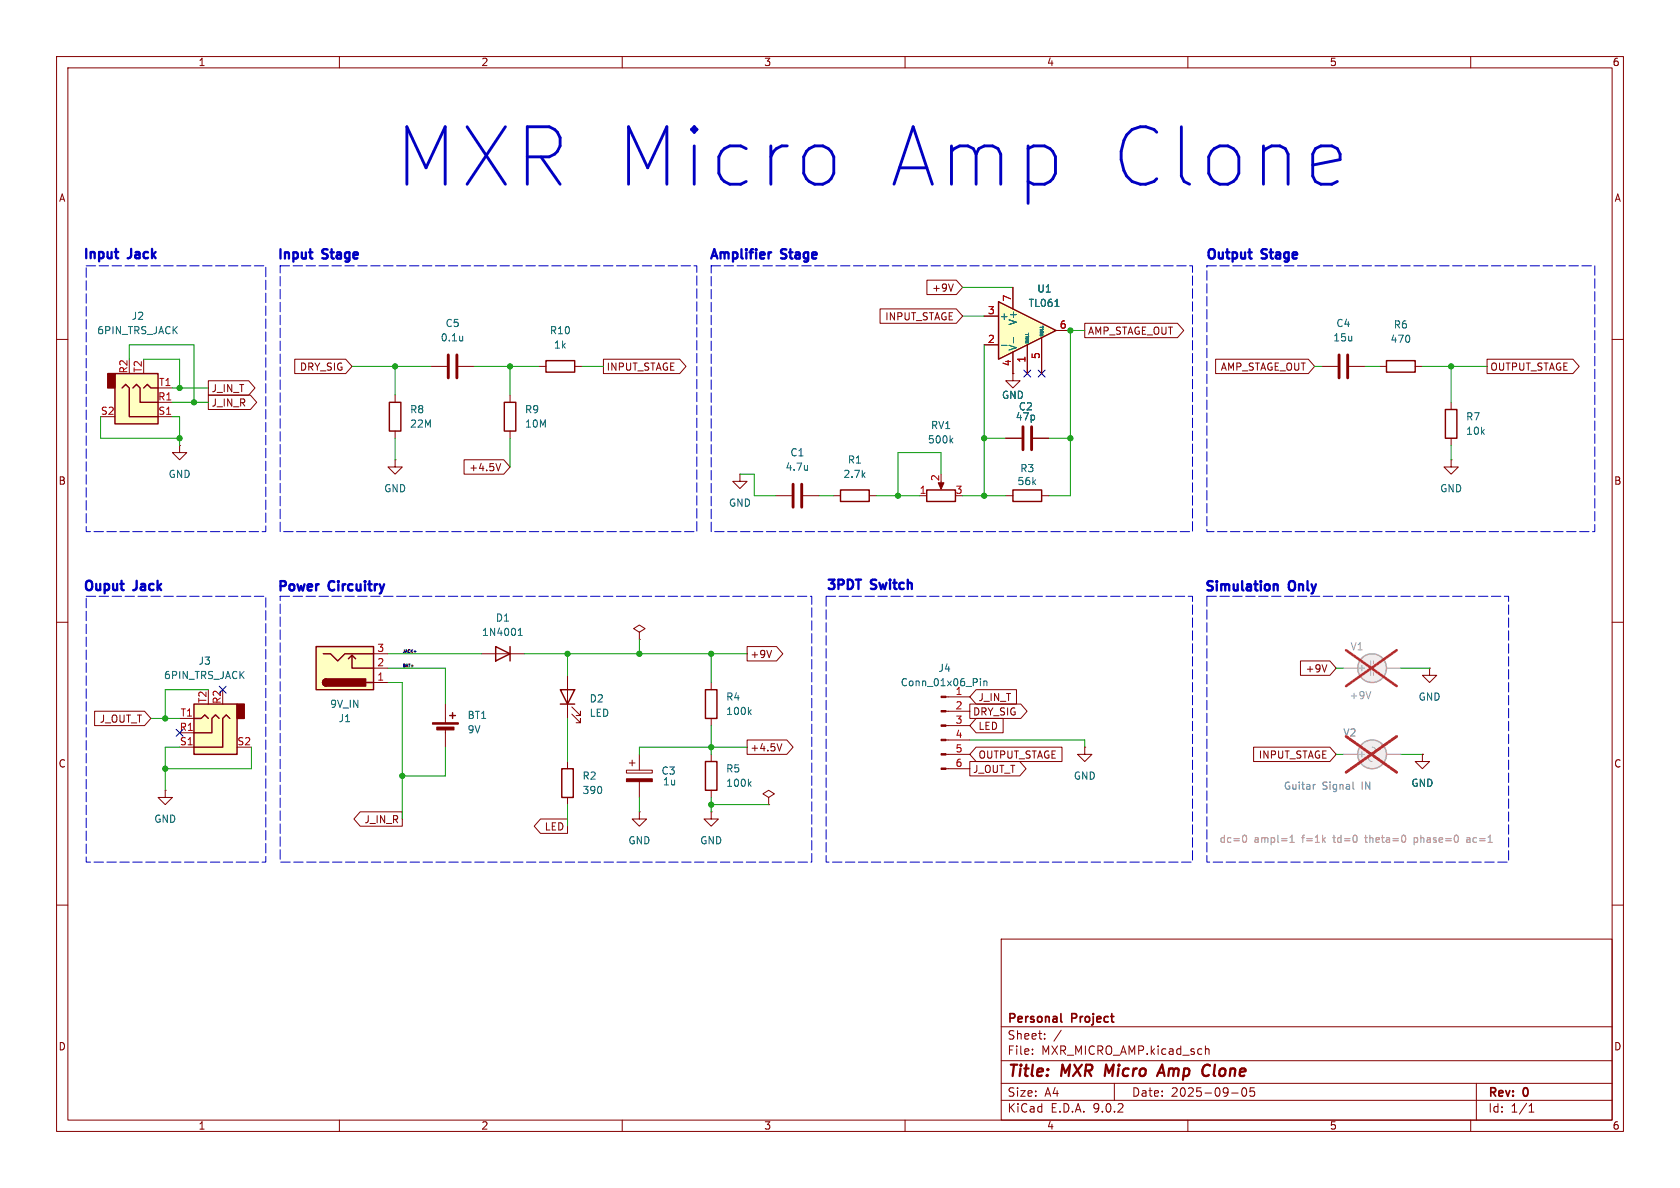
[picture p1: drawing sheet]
<svg xmlns="http://www.w3.org/2000/svg" width="297mm" height="210mm" viewBox="0 0 297 210" stroke-linecap="round" stroke-linejoin="round" font-family="sans-serif">
<g fill="none" stroke="#840000" stroke-width=".18">
<path d="M10 10h277v190h-277zM12 12h273v186h-273zM60 10v2M110 10v2M160 10v2M210 10v2M260 10v2M10 60h2M95.2 64.8h1.3M101.6 64.8h1.3M233.7 64.8h2.8M238.5 64.8h2.8"/>
<path d="M243.8 64.8h1.3M250.2 64.8h1.3M256.5 71.1v1.3M256.5 77.5v1.2M285 60h2M69.8 81.3v1.3h1.3l-1.3 1.2-1.2-1.2h1.2M69.8 81.3h.1M130.8 83.8v1.3h1.3l-1.3 1.3-1.3-1.3h1.3M130.8 83.8h.1M256.5 81.3v1.3h1.3l-1.3 1.2-1.2-1.2h1.2M256.5 81.3h.1M10 110h2"/>
<path d="M85.1 115.6h7.6M100.3 119.4v7.6M113 111.8l1-.7-1-.6-1 .6 1 .7v1.2M113 113h.1M252.7 118.1v1.3h1.3l-1.3 1.3-1.2-1.3h1.2M252.7 118.1h.1M285 110h2M78.7 124.5v3.3M78.7 128.8v3.3M100.3 134.6v1.3M101.1 126.2l1.5 1.6v-.8v.8h-.7M101.1 125l1.5 1.5v-.8v.8h-.7"/>
<path d="M110.7 136.1h4.6v.6h-4.6zM111.3 134.9h1M111.8 134.4v1M113 133.4v2.7M113 138.2v2.8M125.7 120.7v1.2M125.7 127v1.3M125.7 133.4v1.2M125.7 139.7v1.3M251.5 133.4v1.2h1.2l-1.2 1.3-1.3-1.3h1.3M251.5 133.4h.1M100.3 141v1.2"/>
<path d="M113 143.5v1.3h1.3l-1.3 1.3-1.2-1.3h1.2M113 143.5h.1M125.7 143.5v1.3h1.3l-1.3 1.3-1.2-1.3h1.2M125.7 143.5h.1M135.9 141l1-.7-1-.6-1 .6 1 .7v1.2M135.9 142.2h.1M10 160h2M177 166h108v32h-108zM285 160h2M60 198v2M110 198v2M160 198v2"/>
<path d="M177 194.5h108M177 191.5h108M177 187.5h108M177 181.5h108M182.5 186.3v.1M182.5 185.5v.1M184.7 183.6v.1M184.7 182.8v.1M187.6 182.1l-1.3 2M197 191.5v3M210 198v2M213.1 184.9v1.5"/>
<path d="M213.1 185.5l.2-.1 .4 .1v.9M217.7 193.2h1.2M219.7 192.4l.2-.1a.81 .81 0 0 1 .6 .6 .81 .81 0 0 1-.3 .8l-.2 .1a.81 .81 0 0 1-.3-1.4zM221.7 192.3h-.7v.7l.2-.1h.5l.1 .3-.1 .5-.2 .1-.5-.1M260 198v2M261 191.5v6.5M270.3 196.6h.9M270.3 195.5l.4-.4v1.5"/>
</g>
<path d="M195.6 188.2l-.3 2M204.5 190.2l1-2 .4 2M204.8 189.6h1M213.6 188.2l.3 .2" fill="none" stroke="#840000" stroke-width=".4"/>
<path d="M187.6 179.2v1.3l.2 .2" fill="none" stroke="#840000" stroke-width=".3"/>
<path d="M236.7 62.7v4.1M238.3 62.7v4.1" fill="none" stroke="#840000" stroke-width=".51"/>
<path d="M96.5 63.8h5.1v2h-5.1zM245.1 63.8h5.1v2h-5.1zM255.5 72.4h2.1v5.1h-2.1zM87.6 114.3l2.6 1.3-2.6 1.2zM90.2 114.3v2.5M79.5 126.5h1M80 126v1M99.1 121.9h2.5l-1.3 2.6zM99.1 124.5h2.5M99.3 135.9h2v5.1h-2zM124.7 134.6h2v5.1h-2zM124.7 121.9h2v5.1h-2z" fill="none" stroke="#840000" stroke-width=".25"/>
<path d="M91.6 112.3h.7M91.6 111.4l.4-.3v1.2M132.4 138.5l.4 .5M132.4 125.8l.4 .5M132.8 138.2l-.5 .4M132.8 125.5l-.5 .4" fill="none" stroke="#006464" stroke-width=".18"/>
<g fill="#840000" stroke="#840000" stroke-width=".18">
<path d="M76.5 127.8h4.5v.2h-4.5z"/>
<path d="M77.2 128.5h3.1v.5h-3.1z"/>
<path d="M110.7 137.7h4.6v.5h-4.6z"/>
</g>
<g fill="#f0f0f0" stroke="#f0f0f0" stroke-width=".18">
<circle cx="242.6" cy="133.3" r="2.54"/>
<circle cx="242.6" cy="118.1" r="2.54"/>
</g>
<g fill="none" stroke="#a1a1a1" stroke-width=".18">
<path d="M237.5 118.1h2.5M242.3 116.8v2.6M242.8 116.8v.5M242.8 117.9v.5M242.8 118.9v.5M245.1 118.1h2.5M237.5 133.4h2.5M242.6 132.1a.66 .66 0 0 1 .6 .8 .66 .66 0 0 1-.8 .5 .64 .64 0 0 0-.5 .7 .64 .64 0 0 0 .7 .5M245.1 133.4h2.5M219.8 147.7l.2-.1a.68 .68 0 0 1 .4 .7 .68 .68 0 0 1-.4 .6h-.2M228.1 148.9h.7M228.1 148l.3-.4v1.3"/>
<path d="M248.3 147.7l.2 .4-.2 .8M250 148.1v1.2M250 148.9h.1M250.1 148.1h-.1M259.7 148.1h-.4M259.8 148.4h-.3l-.2 .2v.3h.5"/>
</g>
<g fill="none" stroke="#a1a1a1" stroke-width=".25">
<circle cx="242.6" cy="118.1" r="2.54"/>
<circle cx="242.6" cy="133.3" r="2.54"/>
</g>
<path d="M232.5 138.7h-.2M239.2 138.2v1.1l.2 .2M242.3 122.2l-.4 1.3" fill="none" stroke="#989898" stroke-width=".18"/>
<path d="M238 114.9l8.9 6.4M246.9 114.9l-8.9 6.4M238 130.2l8.9 6.3M246.9 130.2l-8.9 6.3" fill="none" stroke="#e12e31" stroke-width=".46"/>
<path d="M20.3 66h7.6v8.9h-7.6z" fill="#ffffc2"/>
<path d="M20.3 66h7.6v8.9h-7.6zM21.6 68.6l.6-.7 .7 .7v5.1h5M23.5 68.6l.6-.7 .7 .7v2.5h3.1M25.4 68.6l.6-.7 .7 .7h1.2" fill="none" stroke="#840000" stroke-width=".25"/>
<path d="M19 66h1.3v2.6h-1.3z" fill="#840000" stroke="#840000" stroke-width=".25"/>
<path d="M27.9 68.6h2.6M27.9 71.1h2.6M27.9 73.7h2.6M31.7 78.7v1.3h1.3l-1.3 1.3-1.2-1.3h1.2M31.7 78.7h.1" fill="none" stroke="#840000" stroke-width=".18"/>
<path d="M55.9 114.3h10.1v7.6h-10.1z" fill="#ffffc2"/>
<path d="M55.9 114.3h10.1v7.6h-10.1zM57.1 115.6h1.3l1.3 1.2 1.3-1.2h5M61.6 116.5l.6-.7v2.3h3.8M62.2 115.8l.7 .7M57.7 120a.64 .64 0 0 0-.7 .7 .64 .64 0 0 0 .7 .6M64.8 120.7h1.2" fill="none" stroke="#840000" stroke-width=".25"/>
<g fill="#840000" stroke="#840000" stroke-width=".25">
<path d="M57.2 120.2l.5-.2v1.3a.63 .63 0 0 1-.6-.4 .63 .63 0 0 1 .1-.7z"/>
<path d="M57.7 120h6.9v1.3h-6.9z"/>
</g>
<path d="M66 118.1h2.6M66 115.6h2.6M66 120.7h2.6" fill="none" stroke="#840000" stroke-width=".18"/>
<path d="M34.3 124.5h7.6v8.9h-7.6z" fill="#ffffc2"/>
<path d="M68.8 71.1h2.1v5.1h-2.1zM89.2 71.1h2v5.1h-2zM148.6 86.6h5.1v2h-5.1zM163.8 86.6h5.1v2h-5.1zM179.1 86.6h5v2h-5zM34.3 124.5h7.6v8.9h-7.6zM34.3 127h1.3l.6-.6 .6 .6M38.7 127l-.6-.6-.6 .6v2.5h-3.2M40.6 127l-.6-.6-.6 .6v5.1h-5.1" fill="none" stroke="#840000" stroke-width=".25"/>
<path d="M41.9 124.5h1.3v2.5h-1.3z" fill="#840000" stroke="#840000" stroke-width=".25"/>
<g fill="none" stroke="#840000" stroke-width=".18">
<path d="M69.8 69.9v1.2M69.8 76.2v1.3M76.2 64.8h2.8M81 64.8h2.8M90.2 69.9v1.2M90.2 76.2v1.3M177.8 77.5h2.8M182.6 77.5h2.8M137.2 87.6h2.8M142 87.6h2.8M147.3 87.6h1.3M153.7 87.6h1.2"/>
<path d="M162.6 87.6h1.2M166.4 85.1v1M177.8 87.6h1.3M184.1 87.6h1.3M29.2 139.7v1.3h1.3l-1.3 1.2-1.3-1.2h1.3M29.2 139.7h.1M31.7 127h2.6M31.7 129.5h2.6M31.7 132.1h2.6M167.2 123.2h4.2M167.2 125.7h4.2M167.2 128.3h4.2"/>
<path d="M167.2 130.8h4.2M167.2 133.4h4.2M167.2 135.9h4.2"/>
</g>
<g fill="#840000" stroke="#840000" stroke-width=".18">
<path d="M166.4 123.1h.8v.2h-.8z"/>
<path d="M166.4 125.6h.8v.3h-.8z"/>
<path d="M166.4 128.1h.8v.3h-.8z"/>
<path d="M166.4 130.7h.8v.2h-.8z"/>
<path d="M166.4 133.2h.8v.3h-.8z"/>
<path d="M166.4 135.8h.8v.2h-.8z"/>
<path d="M165.9 85.3h1l-.5 1.2z"/>
</g>
<path d="M81.8 59.4v.9M81.8 60.1l-.1 .1M168.1 77.8l.4 .5M168.5 77.5l-.5 .4M142.8 82.3v.8M142.8 83l-.1 .1M173.3 120v.1M173.3 120.4v.8M173.9 120.4v.8M173.9 120.5l.2-.1h.3l.1 .8" fill="none" stroke="#006464" stroke-width=".18"/>
<path d="M79.2 62.7v4.1M80.8 62.7v4.1M180.8 75.4v4.1M182.4 75.4v4.1M140.2 85.6v4.1M141.7 85.6v4.1" fill="none" stroke="#840000" stroke-width=".51"/>
<path d="M176.5 53.3l10.2 5.1-10.2 5.1z" fill="#ffffc2"/>
<path d="M176.5 53.3l10.2 5.1-10.2 5.1z" fill="none" stroke="#840000" stroke-width=".25"/>
<g fill="none" stroke="#840000" stroke-width=".18">
<path d="M155.6 54.6h13.5l1.1 1.3-1.1 1.3h-13.5zM163.9 49.5h5.2l1.1 1.3-1.1 1.3h-5.2zM168.5 50.2l-.4 1.3M174 55.9h2.5M179.1 50.8v3.8M184.1 59.7v6.3M186.7 58.4h2.5M191.8 57.1h16.4l1.1 1.3-1.1 1.3h-16.4zM36.8 67.3h7.2l1.1 1.3-1.1 1.3h-7.2zM36.8 69.8h7.5l1.1 1.3-1.1 1.3h-7.5zM52.1 63.5h9l1.1 1.3-1.1 1.2h-9zM106.7 63.5h13.5l1.1 1.3-1.1 1.2h-13.5z"/>
<path d="M174 61h2.5M177.8 77.5h2.8M179.1 66v1.3h-1.3l1.3 1.3 1.2-1.3h-1.2M179.1 66h.1M179.1 62.2v3.8M181.6 61v5M182.6 77.5h2.8M214.9 63.5h16.4l1.1 1.3-1.1 1.2h-16.4zM262.9 63.5h15.2l1.1 1.3-1.1 1.2h-15.2zM82 81.3h7.1l1.1 1.3-1.1 1.2h-7.1zM88.5 82l-.4 1.2M132.1 114.3h5.2l1.1 1.3-1.1 1.2h-5.2z"/>
<path d="M136.4 115l-.4 1.2M229.9 116.8h5.2l1.1 1.3-1.1 1.3h-5.2zM234.6 117.5l-.5 1.3M16.7 125.7h8.9l1.1 1.3-1.1 1.3h-8.9zM132.1 130.8h7l1.1 1.3-1.1 1.3h-7zM138.2 131.5l-.4 1.3M171.4 124.5h9.1l1.1 1.2-1.1 1.3h-9.1zM171.4 134.6h8.9l1.1 1.3-1.1 1.3h-8.9zM172.6 121.9h7.1v2.6h-7.1l-1.2-1.3zM172.6 127h4.7v2.5h-4.7l-1.2-1.2zM172.6 132.1h15.1v2.5h-15.1l-1.2-1.2zM191.8 132.1v1.3h1.2l-1.2 1.2-1.3-1.2h1.3"/>
<path d="M191.8 132.1h.1M221.6 132.1h13.5l1.1 1.3-1.1 1.2h-13.5zM251.5 133.4h.1M63.7 143.5h7.4v2.6h-7.4l-1.1-1.3zM95.5 144.8h4.8v2.5h-4.8l-1.1-1.2z"/>
</g>
<g fill="none" stroke="#006464" stroke-width=".18">
<path d="M179.2 59.6v1M181.3 59.8h.4M181.3 59.5h.5M181.3 59.1h.5M183.9 59.1h.5l-.5 .2h.5M183.9 58.8h.4M183.9 58.5h.4M183.9 58.3h.5M183.9 57.9h.5M186.5 54.2h.7M177.1 61.1h.9M181.3 60.3h.5l-.5 .3h.5"/>
<path d="M181.3 60.1h.4"/>
</g>
<path d="M73.2 115.2h.4" fill="none" stroke="#0f0f0f" stroke-width=".18"/>
<g fill="none" stroke="#009600" stroke-width=".18">
<path d="M170.2 55.9h3.8M170.2 50.8h8.9M191.8 58.4h-2.6v29.2h-3.8M17.8 73.7v3.8h13.9M22.9 63.5v-2.5h11.4v10.1M25.4 63.5h6.3v5.1M30.5 71.1h6.3M30.5 73.7h1.2v5M30.5 68.6h6.3M62.2 64.8h14M69.8 64.8v5.1M69.8 77.5v3.8"/>
<path d="M83.8 64.8h11.4M90.2 64.8v5.1M90.2 77.5v5.1M102.9 64.8h3.8M174 61v26.6M174 77.5h3.8M185.4 77.5h3.8M232.4 64.8h1.3M241.3 64.8h2.5M251.5 64.8h11.4M256.5 64.8v6.3M256.5 78.7v2.6"/>
<path d="M130.8 83.8h2.5v3.8h3.9M144.8 87.6h2.5M154.9 87.6h7.7M166.4 83.8v-3.8h-7.7v7.6M170.2 87.6h7.6M68.6 118.1h10.1v6.4M68.6 115.6h16.5M92.7 115.6h39.4M100.3 115.6v3.8M113 113v2.6M125.7 115.6v5.1M236.2 118.1h1.3"/>
<path d="M247.6 118.1h5.1M26.7 127h5M31.7 132.1h-2.5v7.6M36.8 121.9h-7.6v5.1M44.4 132.1v3.8h-15.2M68.6 120.7h2.5v24.1M78.7 132.1v5.1h-7.6M100.3 127v7.6M125.7 128.3v5.1M132.1 132.1h-19.1v1.3M171.4 130.8h20.4v1.3M236.2 133.4h1.3"/>
<path d="M247.6 133.4h3.9M100.3 142.2v3.9M113 141v2.5M125.7 141v2.5M125.7 142.2h10.2"/>
</g>
<path d="M181 65.4l1.2 1.2M182.2 65.4l-1.2 1.2M183.5 65.4l1.3 1.2M184.8 65.4l-1.3 1.2M31.1 128.9l1.3 1.2M32.4 128.9l-1.3 1.2M38.8 121.3l1.2 1.2M40 121.3l-1.2 1.2" fill="none" stroke="#000084" stroke-width=".18"/>
<path d="M20.3 44.5h.6M20.7 45.6h.2M54.6 44.6h.6M55.1 45.7h.1M135.9 44.6v1.1M136.3 44.6l-.3 .1-.1 .2M220.7 44.6h.6M221.1 45.7h.2M225.2 103.3v1.1M225.2 103.4l.2-.1 .4 .1 .1 1" fill="none" stroke="#0000c2" stroke-width=".41"/>
<path d="M15.2 47h31.8v47h-31.8zM49.5 47h73.7v47h-73.7zM125.7 47h85.1v47h-85.1zM213.4 47h68.5v47h-68.5zM15.2 105.4h31.8v47h-31.8zM49.5 105.4h94v47h-94zM146 105.4h64.8v47h-64.8zM213.4 105.4h53.3v47h-53.3z" fill="none" stroke="#0000c2" stroke-width=".18" stroke-dasharray="1.7 .6"/>
<path d="M232.5 138.7h-.2M239.2 138.2v1.1l.2 .2" fill="none" stroke="#989898" stroke-width=".18"/>
<path d="M237.5 133.4h2.5M245.1 133.4h2.5M219.8 147.7l.2-.1a.68 .68 0 0 1 .4 .7 .68 .68 0 0 1-.4 .6h-.2M228.1 148.9h.7M228.1 148l.3-.4v1.3M248.3 147.7l.2 .4-.2 .8M250 148.1v1.2M250 148.9h.1M250.1 148.1h-.1M259.7 148.1h-.4M259.8 148.4h-.3l-.2 .2v.3h.5" fill="none" stroke="#a1a1a1" stroke-width=".18"/>
<path d="M238 130.2l8.9 6.3M246.9 130.2l-8.9 6.3" fill="none" stroke="#e12e31" stroke-width=".46"/>
<g fill="#009600" stroke="#009600" stroke-width=".18">
<circle cx="174" cy="77.5" r=".46"/>
<circle cx="174" cy="87.6" r=".46"/>
<circle cx="158.7" cy="87.6" r=".46"/>
<circle cx="125.7" cy="132.1" r=".46"/>
<circle cx="125.7" cy="142.2" r=".46"/>
<circle cx="71.1" cy="137.2" r=".46"/>
<circle cx="113" cy="115.6" r=".46"/>
<circle cx="69.8" cy="64.8" r=".46"/>
<circle cx="31.7" cy="68.6" r=".46"/>
<circle cx="34.3" cy="71.1" r=".46"/>
<circle cx="31.7" cy="77.5" r=".46"/>
<circle cx="29.2" cy="127" r=".46"/>
<circle cx="29.2" cy="135.9" r=".46"/>
<circle cx="256.5" cy="64.8" r=".46"/>
<circle cx="125.7" cy="115.6" r=".46"/>
<circle cx="100.3" cy="115.6" r=".46"/>
<circle cx="90.2" cy="64.8" r=".46"/>
<circle cx="189.2" cy="58.4" r=".46"/>
<circle cx="189.2" cy="77.5" r=".46"/>
</g>
<g font-size="14.2" fill="#0000c2">
<text x="69.8" y="33.7">MXR Micro</text>
<text x="156.3" y="33.7">Amp Clone</text>
</g>
<g font-size="2.8" fill="#840000">
<text x="178" y="190.9">Title:</text>
<text x="187.7" y="190.9">MXR</text>
<text x="196.2" y="190.9">Micro</text>
<text x="206.5" y="190.9">Amp</text>
<text x="215" y="190.9">Clone</text>
</g>
<g font-size="2.3" fill="#0000c2">
<text x="14.4" y="46.3">Input</text>
<text x="22.8" y="46.3">Jack</text>
<text x="48.7" y="46.4">Input</text>
<text x="57.1" y="46.4">Stage</text>
<text x="125.1" y="46.4">Amplifier</text>
<text x="138.2" y="46.4">Stage</text>
<text x="212.9" y="46.4">Output</text>
<text x="223.2" y="46.4">Stage</text>
<text x="14.4" y="105">Ouput</text>
<text x="23.8" y="105">Jack</text>
<text x="48.7" y="105.1">Power</text>
<text x="58.2" y="105.1">Circuitry</text>
<text x="145.8" y="104.8">3PDT</text>
<text x="154.1" y="104.8">Switch</text>
<text x="212.7" y="105.1">Simulation</text>
<text x="228" y="105.1">Only</text>
</g>
<g font-size="2.1" fill="#840000">
<text x="178" y="184">Sheet:</text>
<text x="178" y="181.2">Personal</text>
<text x="189.5" y="181.2">Project</text>
<text x="178" y="186.7">File:</text>
<text x="184.1" y="186.7">MXR_MICRO_AMP.kicad_sch</text>
<text x="178" y="196.9">KiCad</text>
<text x="178" y="194.1">Size:</text>
<text x="184.7" y="194.1">A4</text>
<text x="185.7" y="196.9">E.D.A.</text>
<text x="193.3" y="196.9">9.0.2</text>
<text x="200" y="194.1">Date:</text>
<text x="207" y="194.1">2025-09-05</text>
<text x="263" y="194.3">Rev:</text>
<text x="263" y="196.9">Id:</text>
<text x="267.1" y="196.9">1/1</text>
<text x="269.4" y="194.3">0</text>
</g>
<g font-size="1.8" fill="#840000">
<text x="35" y="11.9">1</text>
<text x="85" y="11.9">2</text>
<text x="135" y="11.9">3</text>
<text x="185" y="11.9">4</text>
<text x="235" y="11.9">5</text>
<text x="285" y="11.9">6</text>
<text x="10.3" y="35.9">A</text>
<text x="285.3" y="35.9">A</text>
<text x="164.7" y="51.8">+9V</text>
<text x="156.4" y="56.8">INPUT_STAGE</text>
<text x="192.2" y="59.4">AMP_STAGE_OUT</text>
<text x="52.9" y="65.7">DRY_SIG</text>
<text x="107.2" y="65.7">INPUT_STAGE</text>
<text x="215.7" y="65.7">AMP_STAGE_OUT</text>
<text x="263.4" y="65.7">OUTPUT_STAGE</text>
<text x="37.3" y="69.5">J_IN_T</text>
<text x="37.3" y="72.1">J_IN_R</text>
<text x="82.9" y="83.5">+4.5V</text>
<text x="10.3" y="85.9">B</text>
<text x="285.3" y="85.9">B</text>
<text x="132.6" y="116.5">+9V</text>
<text x="230.7" y="119.1">+9V</text>
<text x="172.9" y="124.1">J_IN_T</text>
<text x="17.5" y="128">J_OUT_T</text>
<text x="171.9" y="126.7">DRY_SIG</text>
<text x="172.9" y="129.2">LED</text>
<text x="10.3" y="135.9">C</text>
<text x="132.6" y="133">+4.5V</text>
<text x="171.9" y="136.8">J_OUT_T</text>
<text x="172.9" y="134.3">OUTPUT_STAGE</text>
<text x="222.4" y="134.3">INPUT_STAGE</text>
<text x="285.3" y="135.9">C</text>
<text x="64.3" y="145.7">J_IN_R</text>
<text x="96.2" y="147">LED</text>
<text x="10.3" y="185.9">D</text>
<text x="285.3" y="185.9">D</text>
<text x="35" y="199.9">1</text>
<text x="85" y="199.9">2</text>
<text x="135" y="199.9">3</text>
<text x="185" y="199.9">4</text>
<text x="235" y="199.9">5</text>
<text x="285" y="199.9">6</text>
</g>
<g font-size="1.8" fill="#a90000">
<text x="178.8" y="53.4" transform="rotate(-90 178.8 53.4)">7</text>
<text x="174.6" y="55.6">3</text>
<text x="187.3" y="58.2">6</text>
<text x="25.1" y="66" transform="rotate(-90 25.1 66)">T2</text>
<text x="174.6" y="60.7">2</text>
<text x="178.8" y="64.8" transform="rotate(-90 178.8 64.8)">4</text>
<text x="181.4" y="64.2" transform="rotate(-90 181.4 64.2)">1</text>
<text x="183.9" y="63.6" transform="rotate(-90 183.9 63.6)">5</text>
<text x="22.6" y="66.1" transform="rotate(-90 22.6 66.1)">R2</text>
<text x="27.9" y="70.9">R1</text>
<text x="28" y="68.3">T1</text>
<text x="17.7" y="73.4">S2</text>
<text x="27.9" y="73.4">S1</text>
<text x="162.5" y="87.4">1</text>
<text x="166.1" y="85.2" transform="rotate(-90 166.1 85.2)">2</text>
<text x="168.8" y="87.4">3</text>
<text x="66.6" y="117.9">2</text>
<text x="66.6" y="115.3">3</text>
<text x="36.6" y="124.4" transform="rotate(-90 36.6 124.4)">T2</text>
<text x="39.1" y="124.5" transform="rotate(-90 39.1 124.5)">R2</text>
<text x="66.6" y="120.4">1</text>
<text x="168.8" y="125.5">2</text>
<text x="31.7" y="129.3">R1</text>
<text x="31.7" y="131.8">S1</text>
<text x="31.8" y="126.7">T1</text>
<text x="41.9" y="131.8">S2</text>
<text x="168.8" y="128">3</text>
<text x="168.8" y="130.6">4</text>
<text x="168.8" y="133.1">5</text>
<text x="168.8" y="135.6">6</text>
</g>
<g font-size="1.8" fill="#006464">
<text x="183.3" y="51.9">U1</text>
<text x="17.1" y="59.3">6PIN_TRS_JACK</text>
<text x="23.2" y="56.7">J2</text>
<text x="78.7" y="58">C5</text>
<text x="97.1" y="59.3">R10</text>
<text x="176.7" y="56.7">+</text>
<text x="179.9" y="57.6" transform="rotate(-90 179.9 57.6)">V+</text>
<text x="181.7" y="54.5">TL061</text>
<text x="236.1" y="58">C4</text>
<text x="246.3" y="58.3">R6</text>
<text x="77.8" y="60.6">0.1u</text>
<text x="97.8" y="61.8">1k</text>
<text x="179.9" y="62.1" transform="rotate(-90 179.9 62.1)">V-</text>
<text x="235.6" y="60.6">15u</text>
<text x="245.7" y="60.8">470</text>
<text x="177" y="70.7">GND</text>
<text x="72.4" y="73.3">R8</text>
<text x="72.4" y="75.8">22M</text>
<text x="92.7" y="73.3">R9</text>
<text x="92.7" y="75.8">10M</text>
<text x="164.5" y="76">RV1</text>
<text x="179.5" y="74.5">47p</text>
<text x="180" y="72.7">C2</text>
<text x="259.1" y="74.5">R7</text>
<text x="259.1" y="77.1">10k</text>
<text x="138.8" y="83.4">4.7u</text>
<text x="139.6" y="80.9">C1</text>
<text x="149.8" y="82.1">R1</text>
<text x="163.9" y="78.6">500k</text>
<text x="180.3" y="83.7">R3</text>
<text x="29.7" y="84.7">GND</text>
<text x="67.8" y="87.2">GND</text>
<text x="128.8" y="89.8">GND</text>
<text x="149" y="84.7">2.7k</text>
<text x="179.8" y="86">56k</text>
<text x="254.5" y="87.2">GND</text>
<text x="85.1" y="112.6">1N4001</text>
<text x="87.6" y="110.1">D1</text>
<text x="35" y="117.7">J3</text>
<text x="165.8" y="119">J4</text>
<text x="28.9" y="120.2">6PIN_TRS_JACK</text>
<text x="58.3" y="125.3">9V_IN</text>
<text x="104.1" y="124.4">D2</text>
<text x="128.3" y="124.1">R4</text>
<text x="159.1" y="121.5">Conn_01x06_Pin</text>
<text x="168.8" y="122.9">1</text>
<text x="250.7" y="124.1">GND</text>
<text x="59.8" y="127.9">J1</text>
<text x="82.6" y="127.3">BT1</text>
<text x="82.6" y="129.8">9V</text>
<text x="104.1" y="126.9">LED</text>
<text x="128.3" y="126.6">100k</text>
<text x="116.8" y="137.1">C3</text>
<text x="128.3" y="136.8">R5</text>
<text x="102.9" y="138">R2</text>
<text x="102.9" y="140.6">390</text>
<text x="117.1" y="139">1u</text>
<text x="128.3" y="139.3">100k</text>
<text x="189.7" y="138">GND</text>
<text x="249.4" y="139.3">GND</text>
<text x="27.2" y="145.6">GND</text>
<text x="111" y="149.5">GND</text>
<text x="123.7" y="149.5">GND</text>
</g>
<g font-size="1.8" fill="#989898">
<text x="238.7" y="115.2">V1</text>
<text x="238.5" y="123.8">+9V</text>
<text x="237.4" y="130.4">V2</text>
<text x="226.9" y="139.8">Guitar</text>
<text x="233.7" y="139.8">Signal</text>
<text x="240.8" y="139.8">IN</text>
</g>
<g font-size="1.8" fill="#a1a1a1">
<text x="241.5" y="119" transform="rotate(-90 241.5 119)">+</text>
<text x="241.5" y="134.2" transform="rotate(-90 241.5 134.2)">+</text>
<text x="215.5" y="149.2">dc=0</text>
<text x="221.7" y="149.2">ampl=1</text>
<text x="230.3" y="149.2">f=1k</text>
<text x="236" y="149.2">td=0</text>
<text x="241.8" y="149.2">theta=0</text>
<text x="250.6" y="149.2">phase=0</text>
<text x="260.1" y="149.2">ac=1</text>
</g>
<g font-size=".7" fill="#006464">
<text x="184.6" y="59.6" transform="rotate(-90 184.6 59.6)">NULL</text>
<text x="182.1" y="60.8" transform="rotate(-90 182.1 60.8)">NULL</text>
</g>
<g font-size=".7" fill="#0f0f0f">
<text x="71.1" y="118">BAT+</text>
<text x="71.1" y="115.4">JACK+</text>
</g>
</svg>
